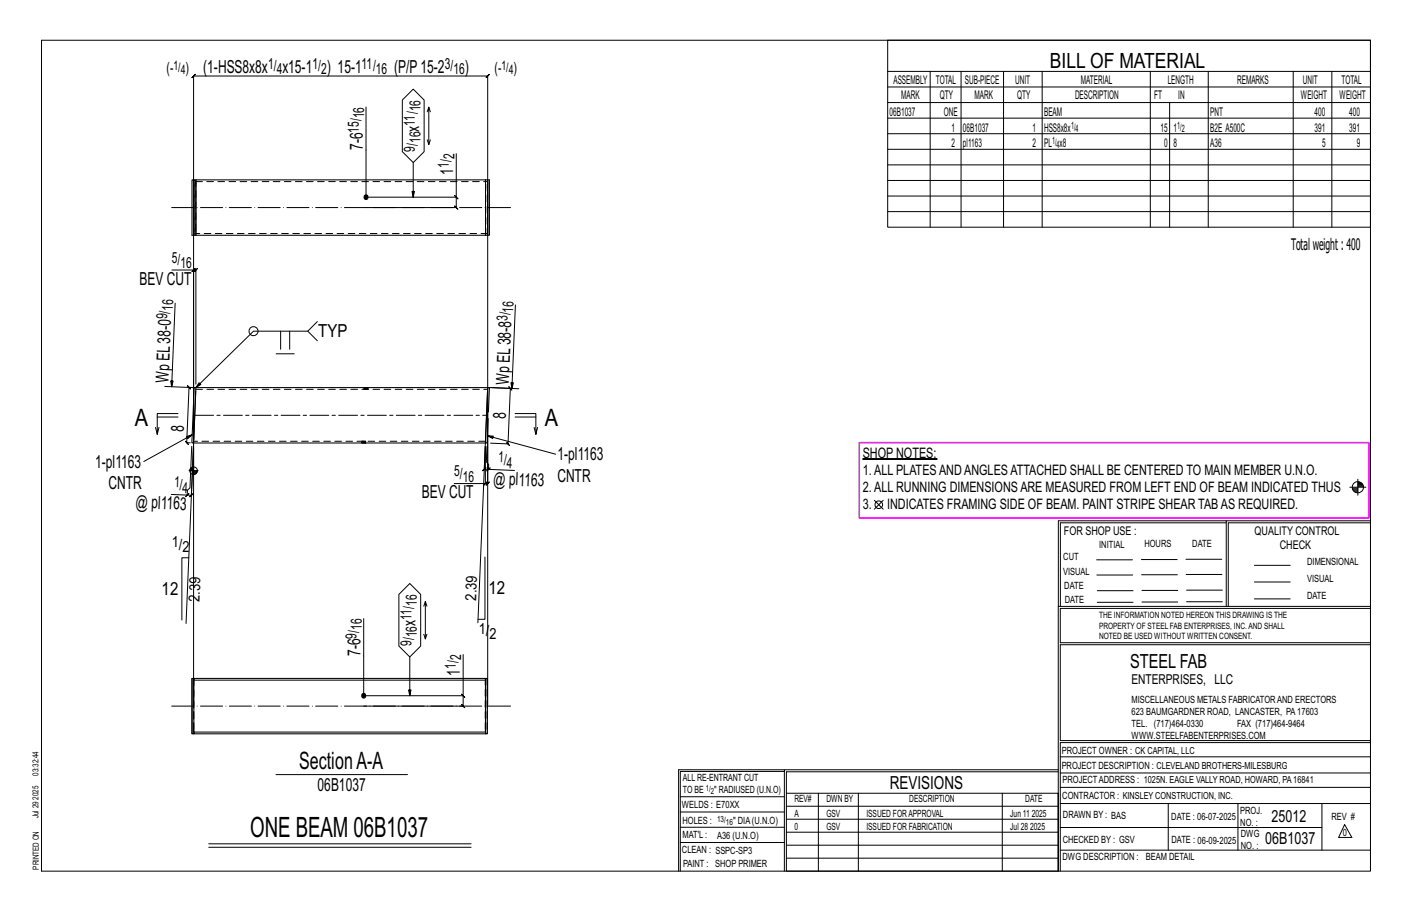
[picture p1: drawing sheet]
<svg xmlns="http://www.w3.org/2000/svg" width="432mm" height="279mm" viewBox="0 0 432 279" stroke-linecap="round" stroke-linejoin="round" font-family="sans-serif">
<g fill="#000" stroke="#000" stroke-width=".31">
<path d="M263.8 140.2h22.8v.2h-22.8z"/>
<circle cx="111.9" cy="60.3" r=".68"/>
<circle cx="111.2" cy="212.7" r=".68"/>
</g>
<g fill="none" stroke="#000" stroke-width=".31">
<path d="M12.7 12.3h406.4v254h-406.4zM271.5 12.3h147.6v57.2h-147.6zM111.9 32.7v27.6h27.6v-13.3M123 30.6l3.4-3.4 3.3 3.4v15.8l-3.3 3.3-3.4-3.3zM130.7 34.2l.4-1.4v11.4M131.1 32.8l.5 1.4M271.5 21.8h147.6M271.5 26.6h147.6M271.5 31.4h147.6M271.5 36.1h147.6M284.5 21.8v47.7M293.9 21.8v47.7"/>
<path d="M306.9 21.8v47.7M318.7 21.8v47.7M351.8 21.8v47.7M357.7 31.4v38.1M369.5 21.8v47.7M395.5 21.8v47.7M407.3 21.8v47.7M126.4 49.7v10.6l-.4-1.8h.7l-.3 1.8M130.7 42.8l.4 1.4 .5-1.4M139 59.8l1 1zM271.5 40.9h147.6M271.5 45.6h147.6"/>
<path d="M271.5 50.4h147.6M271.5 55.2h147.6M271.5 59.9h147.6M139.5 60.3v3.2l-.5-.5 1 1-.5-.5h-27.6M271.5 64.7h147.6M52.6 82.5h6.6v51.8M53.6 92.7l-1.1 25.5-.3-1.7h.7l-.4 1.7M58.7 83l1-1zM59.2 82.5h.7l-.5 .5 1-1-.5 .5v34.9M97 98.3l-2.9 2.9h-16.6l-17.6 17.3 1-1.5 .5 .5-1.5 1-9.5-.4M157.6 93.2l-1.1 25.6-.3-1.8h.8l-.5 1.8M58.9 118.4h-1.1l-.5-.5 1 1-.5-.5-.7 16.9-.5-.5 1 1-.5-.5 1.1 .1"/>
<path d="M84.4 108.2h5.6M85.8 101.2v5.6M88.6 101.2v5.6M94.1 101.2l2.9 3M149.1 118.5l9.6 .3M149.1 119.6v28.2l.5-.5-1 1 .5-.5h-.7M150.2 118.5l5.9 .2-.5-.5 .9 1.1-.4-.6-.7 17-.5-.5 .9 1-.4-.5-5.4-.2M47.6 130.7l.5 2.1M48.1 127.5h6.3M54.4 126.4h-6.3v6.4l.5-2.1M58.6 136.4l-.5 12.7-.8 .8v1.4l-4.9-.2M58.8 132.9l-1.7 .5 .3 .7 1.4-1.2-14.8 8.2"/>
<path d="M59.2 135.4l-2.3 55.2M148.4 136.5l-.3 6.9-.5 .5 1-.9-.5 .4 1.3 .1M148.4 136.5v11.3h-9.5M148.4 135.4l-2.3 55M148.9 136.5l-.2 4.7 .7 .8v1.5l7.9 .3M149.1 133.2l1.5 .8 .2-.7-1.7-.1 20.8 5.6M157.5 126.4h6.4v6.4l.5-2.1M157.5 127.5h6.4M163.3 130.7l.6 2.1M56.7 151.8l1.1-.9zM57.8 143.9h2.8M58.1 143.4v.5"/>
<path d="M58.4 143.1v.8M58.6 142.9v1M58.8 142.8v1.1M59 142.7v1.2M59.2 145.3v-8.8l-.7 14.9 .6-.5-1.1 1 .5-.5-1.2-.1M59.4 143.9v1.1M59.6 143.9v1.1M59.8 143.9v1M60 143.9v.8M60.3 143.9v.5M147.9 148.3l1-1zM148.9 144l1-1z"/>
<path d="M267.4 152.9l2.7 2.7M270.1 152.9l-2.7 2.7M375 159.8h-50.7v25.6M375 159.2h-51.3l-.1 107.1M412.8 148.9h4.9M413.6 149.2h1.6M413.6 149.5h1.6M413.7 149.8h1.5M414 150.1h1.2M414.3 150.4h.9M415.2 146.5v4.9M415.2 147.5h1"/>
<path d="M415.2 148.1h1.5M415.2 148.7h1.7M415.2 147.8h1.3M415.2 148.4h1.7M419.1 159.2h-44.1v26.2M419.1 159.8h-43.5v25.6M57.7 170.5h-2.1v19M148.3 170.3v19h-2.1M335.4 171.1h10.9M335.4 175.8h11M349 171h11M349.1 175.7h11"/>
<path d="M362.7 171h10.9M362.7 175.6h11M383.6 172.8h11M383.6 177.9h11M111.2 189.1v23.6h30.4v-12.6M122 181.7l3.3-3.3 3.3 3.3v15.8l-3.3 3.3-3.3-3.3zM129.6 193.9l.5 1.4 .5-1.4M130.1 183.9l-.5 1.4M130.6 185.3l-.5-1.4v11.4M323.7 185.4h95.4M335.5 184.1h11M335.5 180.6h11"/>
<path d="M349.2 184h11M349.2 180.5h11M362.9 180.4h10.9M362.9 184h10.9M383.6 183.1h11M419.1 186h-94.9v10.5h94.9M419.1 197.1h-94.9v29.3h94.9v.6h-94.9v39.3M59.2 215.9v-192.7l-.5 .5 1-1-.5 .5h89.9l-.5 .5 1-1-.5 .5v192.7M125.3 200.8v11.9l-.4-1.8h.8l-.4 1.8M141.1 212.2l1 1zM141.6 212.7v3.2l-.5-.5 1 1-.5-.5h-30.4M84.4 236.8h40.2"/>
<path d="M239.9 235.8h-31.9v30.5M239.9 235.3h-32.4v31M323.6 235.3h-83.7v31M323.6 235.9h-83.1v6.6M324.2 236.3h94.9M324.2 231.4h94.9M63.8 257.9h80.3M63.8 259h80.3M208 252.9h31.9M208 257.5h31.9M208 243.6h31.9M208 248.2h31.9"/>
<path d="M240.5 242.5h83.1v23.8h-83.1zM240.5 258.4h83.1M240.5 254.4h83.1M240.5 250.4h83.1M240.5 246.5h83.1M250.3 242.5v23.8M262.5 242.5v23.8M306.5 242.5v23.8M324.2 253h80.1M324.2 245.6h94.9M324.2 259.9h94.9M324.2 240.7h94.9"/>
<path d="M357.3 245.6v14.3M378.6 245.6v14.3M404.3 245.6v14.3M411.2 252.1l2.2 3.9h-4zM240.5 262.3h83.1"/>
<circle cx="77.5" cy="101.2" r="1.38"/>
<circle cx="59.2" cy="143.9" r="1.16"/>
<circle cx="268.7" cy="154.3" r="1.17"/>
<circle cx="415.2" cy="148.9" r="1.71"/>
</g>
<path d="M262.8 135.3h155.8v23.1h-155.8z" fill="none" stroke="#f0f" stroke-width=".5"/>
<g fill="none" stroke="#000" stroke-width=".32">
<path d="M59.4 55h-.7v16.9h1.2v-16.9h89.2M59.9 55h-.5v16.9M59.9 56v14.9M149.1 55v16.9h.6v-16.9h-.6M149.1 55v16.9h-89.2M59.4 118.5h.5l-.7 16.9h-.5zM59.9 119.5l-.7 14.9M59.9 118.5h89.2M149.1 119.5l-.6 14.9M59.2 135.4h89.2M149.4 125.9l.3-7.4h-.6l-.7 16.9h.6l.3-7.4M58.7 207.4h.6v16.9h-.6z"/>
<path d="M58.8 207.4v16.9M59.3 207.4h89.2v.5h-89.2zM148.5 207.9v15.9M148.5 207.4h.6v16.9h-.6zM59.3 223.8h89.2v.5h-89.2z"/>
</g>
<g fill="none" stroke="#000" stroke-width=".31" stroke-dasharray="2 1.4">
<path d="M59.2 55v16.9zM59.9 55v16.4h-.7v-15.9h.7v.5M59.9 55.5l89.2 .1M148.5 55v16.9zM148.5 55.5v15.9M149.1 55.6v15.7M149.1 56h.1M59.9 70.9v1M149 71.9v-16.9M149.1 71.3l-89.2 .1M59.9 119h89.2M111.3 118.5l.1 .5z"/>
<path d="M111.4 118.5h.1M111.7 118.5h-.2l-.1 .5M111.7 119h.2v-.5h-.2v.5h-.2M111.9 118.5h.3v.5h-.3M112.2 118.5h.2v.5h-.2M112.4 118.5v.5M112.5 118.5v.5M110.7 135.4v-.5M110.8 135.4v-.5M111 135.4h-.2v-.5h.2M111.2 135.4h-.2v-.5h.2M111.5 135.4h.1l.2-.5"/>
<path d="M111.5 134.9h-.3v.5h.3v-.5h.1M111.8 134.9v.5zM111.8 135.4h-.2M148.5 134.9h-89.3M59.2 207.4v16.9M148.4 207.4v16.9M148.5 207.4l-.1 15.9M149 207.4v16.9M59.2 223.3l.1-15.4M59.3 223.8l-.1-.5M148.4 223.3l.1 1"/>
</g>
<path d="M52.5 63.5h104M52.5 215.9h104" fill="none" stroke="#000" stroke-width=".31" stroke-dasharray="6.8 1 0 1"/>
<path d="M59.6 127h89.2" fill="none" stroke="#000" stroke-width=".31" stroke-dasharray="5.8 1 1 1"/>
<text font-size="8.6" x="76.5" y="256">ONE BEAM 06B1037</text>
<g font-size="7.3">
<text x="41.2" y="130.3">A</text>
<text x="166.6" y="130.3">A</text>
<text x="91.5" y="235">SectionA-A</text>
</g>
<text font-size="6.4" x="321.1" y="20.7">BILL OF MATERIAL</text>
<text font-size="5.9" x="345.6" y="204.1">STEEL FAB</text>
<g font-size="5.5">
<text x="62.1" y="22.2">(1-HSS8x8x</text>
<text x="86.4" y="22.2">x15-1</text>
<text x="99.9" y="22.2">) 15-1</text>
<text x="120.5" y="22.2">(P/P15-2</text>
<text x="142.2" y="22.2">)</text>
<text x="128.1" y="40.3" transform="rotate(-90 128.1 40.3)">x</text>
<text x="110.9" y="45.9" transform="rotate(-90 110.9 45.9)">7-6</text>
<text x="138.5" y="53.4" transform="rotate(-90 138.5 53.4)">1</text>
<text x="42.7" y="87.1">BEV CUT</text>
<text x="97.3" y="103">TYP</text>
<text x="51.6" y="117.1" transform="rotate(-88 51.6 117.1)">WpEL38-0</text>
<text x="155.6" y="117.7" transform="rotate(-88 155.6 117.7)">WpEL38-8</text>
<text x="154.7" y="128.2" transform="rotate(-88 154.7 128.2)">8</text>
<text x="56.2" y="132" transform="rotate(-88 56.2 132)">8</text>
<text x="29.1" y="143">1-pl1163</text>
<text x="170.4" y="140.8">1-pl1163</text>
<text x="33.2" y="149.5">CNTR</text>
<text x="150.8" y="148.1" transform="rotate(2 150.8 148.1)">@pl1163</text>
<text x="170.4" y="147.3">CNTR</text>
<text x="41.5" y="155.2" transform="rotate(2 41.5 155.2)">@pl1163</text>
<text x="129" y="152.4">BEV CUT</text>
<text x="49.4" y="181.8">12</text>
<text x="149.4" y="181.6">12</text>
<text x="127.1" y="191.4" transform="rotate(-90 127.1 191.4)">x</text>
<text x="110.2" y="200.5" transform="rotate(-90 110.2 200.5)">7-6</text>
<text x="140.6" y="206.5" transform="rotate(-90 140.6 206.5)">1</text>
<text x="97.1" y="241.7">06B1037</text>
<text x="272.2" y="241.1">REVISIONS</text>
</g>
<g font-size="5.1">
<text x="388.9" y="251.3">25012</text>
<text x="386.9" y="258.1">06B1037</text>
</g>
<text font-size="4.9" x="394.8" y="76.4">Totalweight : 400</text>
<g font-size="4.7">
<text x="51" y="22.4">(-</text>
<text x="56.7" y="22.4">)</text>
<text x="82" y="21">1/</text>
<text x="84.6" y="22.7">4</text>
<text x="95.6" y="21">1/</text>
<text x="98.2" y="22.7">2</text>
<text x="110.6" y="21">11/</text>
<text x="115" y="22.7">16</text>
<text x="136.1" y="21">3/</text>
<text x="138.7" y="22.7">16</text>
<text x="151.3" y="22.4">(-</text>
<text x="157" y="22.4">)</text>
<text x="128.6" y="34.1" transform="rotate(-90 128.6 34.1)">16</text>
<text x="109.7" y="40.5" transform="rotate(-90 109.7 40.5)">15/</text>
<text x="111.4" y="36.2" transform="rotate(-90 111.4 36.2)">16</text>
<text x="126.9" y="38.4" transform="rotate(-90 126.9 38.4)">11/</text>
<text x="126.9" y="46.4" transform="rotate(-90 126.9 46.4)">9/</text>
<text x="128.6" y="43.7" transform="rotate(-90 128.6 43.7)">16</text>
<text x="137.3" y="51.3" transform="rotate(-90 137.3 51.3)">1/</text>
<text x="138.9" y="48.7" transform="rotate(-90 138.9 48.7)">2</text>
<text x="52.6" y="80.3">5/</text>
<text x="55.2" y="82">16</text>
<text x="52.9" y="95.1" transform="rotate(-88 52.9 95.1)">16</text>
<text x="156.9" y="95.6" transform="rotate(-88 156.9 95.6)">16</text>
<text x="51.1" y="97.6" transform="rotate(-88 51.1 97.6)">9/</text>
<text x="155.2" y="98.1" transform="rotate(-88 155.2 98.1)">3/</text>
<text x="152.3" y="141.4" transform="rotate(2 152.3 141.4)">1/</text>
<text x="154.9" y="143.1" transform="rotate(2 154.9 143.1)">4</text>
<text x="53.2" y="148.9" transform="rotate(2 53.2 148.9)">1/</text>
<text x="138.9" y="145.6">5/</text>
<text x="141.5" y="147.2">16</text>
<text x="55.8" y="150.7" transform="rotate(2 55.8 150.7)">4</text>
<text x="52.5" y="167.2">1/</text>
<text x="55.8" y="168.9">2</text>
<text x="61" y="184" transform="rotate(-88 61 184)">2.39</text>
<text x="127.5" y="185.2" transform="rotate(-90 127.5 185.2)">16</text>
<text x="145.6" y="183.6" transform="rotate(-88 145.6 183.6)">2.39</text>
<text x="125.8" y="189.5" transform="rotate(-90 125.8 189.5)">11/</text>
<text x="109" y="195.2" transform="rotate(-90 109 195.2)">9/</text>
<text x="110.6" y="192.6" transform="rotate(-90 110.6 192.6)">16</text>
<text x="125.8" y="197.5" transform="rotate(-90 125.8 197.5)">9/</text>
<text x="127.5" y="194.9" transform="rotate(-90 127.5 194.9)">16</text>
<text x="146.4" y="193.7">1/</text>
<text x="149.7" y="195.3">2</text>
<text x="141.1" y="201.8" transform="rotate(-90 141.1 201.8)">2</text>
<text x="139.4" y="204.4" transform="rotate(-90 139.4 204.4)">1/</text>
</g>
<g font-size="4.4">
<text x="263.8" y="140">SHOP NOTES:</text>
<text x="263.8" y="145.2">1.ALL PLATESANDANGLESATTACHED SHALL BE CENTERED TO MAIN MEMBER U.N.O.</text>
<text x="263.8" y="155.7">3.</text>
<text x="263.8" y="150.5">2.ALL RUNNING DIMENSIONSARE MEASURED FROM LEFT END OF BEAM INDICATED THUS</text>
<text x="271.3" y="155.7">INDICATES FRAMING SIDE OF BEAM. PAINT STRIPE SHEAR TABAS REQUIRED.</text>
</g>
<text font-size="4.2" x="346" y="209.1">ENTERPRISES, LLC</text>
<g font-size="4">
<text x="53" y="21.3">1/</text>
<text x="55.3" y="22.7">4</text>
<text x="153.3" y="21.3">1/</text>
<text x="155.6" y="22.7">4</text>
</g>
<g font-size="3.7">
<text x="273.2" y="25.6">ASSEMBLY</text>
<text x="286.2" y="25.6">TOTAL</text>
<text x="295.1" y="25.6">SUB-PIECE</text>
<text x="310.4" y="25.6">UNIT</text>
<text x="330.5" y="25.6">MATERIAL</text>
<text x="357.1" y="25.6">LENGTH</text>
<text x="378.3" y="25.6">REMARKS</text>
<text x="398.4" y="25.6">UNIT</text>
<text x="410.2" y="25.6">TOTAL</text>
<text x="272.1" y="35.5">06B1037</text>
<text x="275.6" y="30.4">MARK</text>
<text x="287.4" y="30.4">QTY</text>
<text x="288.6" y="35.5">ONE</text>
<text x="298" y="30.4">MARK</text>
<text x="311" y="30.4">QTY</text>
<text x="319.3" y="35.5">BEAM</text>
<text x="328.7" y="30.4">DESCRIPTION</text>
<text x="353" y="30.4">FT</text>
<text x="360.3" y="30.4">IN</text>
<text x="370.1" y="35.5">PNT</text>
<text x="397.8" y="30.4">WEIGHT</text>
<text x="402" y="35.5">400</text>
<text x="409.6" y="30.4">WEIGHT</text>
<text x="412.6" y="35.5">400</text>
<text x="290.9" y="40.2">1</text>
<text x="294.5" y="40.2">06B1037</text>
<text x="315.8" y="40.2">1</text>
<text x="319.3" y="40.2">HSS8x8x</text>
<text x="354.9" y="40.2">15</text>
<text x="358.9" y="40.2">1</text>
<text x="370.1" y="40.2">B2E A500C</text>
<text x="402" y="40.2">391</text>
<text x="412.6" y="40.2">391</text>
<text x="290.9" y="45">2</text>
<text x="294.5" y="45">pl1163</text>
<text x="315.8" y="45">2</text>
<text x="319.3" y="45">PL x8</text>
<text x="356" y="45">0</text>
<text x="358.9" y="45">8</text>
<text x="370.1" y="45">A36</text>
<text x="404.3" y="45">5</text>
<text x="415" y="45">9</text>
<text x="325.3" y="163.4">FOR SHOP USE :</text>
<text x="383.7" y="163.4">QUALITY CONTROL</text>
<text x="391.4" y="167.8">CHECK</text>
</g>
<g font-size="3.1">
<text x="327.5" y="39.4">1/</text>
<text x="328.9" y="40.5">4</text>
<text x="360" y="39.4">1/</text>
<text x="361.4" y="40.5">2</text>
<text x="321.7" y="44.1">1/</text>
<text x="323.1" y="45.3">4</text>
<text x="336.2" y="167.4">INITIAL</text>
<text x="350" y="167.1">HOURS</text>
<text x="364.6" y="167.2">DATE</text>
<text x="325.2" y="171.3">CUT</text>
<text x="399.8" y="172.8">DIMENSIONAL</text>
<text x="325.1" y="175.8">VISUAL</text>
<text x="399.8" y="177.9">VISUAL</text>
<text x="325.5" y="180">DATE</text>
<text x="325.7" y="184.4">DATE</text>
<text x="399.8" y="183.1">DATE</text>
<text x="346" y="215">MISCELLANEOUS METALS FABRICATORAND ERECTORS</text>
<text x="346" y="218.6">623 BAUMGARDNER ROAD, LANCASTER, PA17603</text>
<text x="346" y="225.8">WWW.STEELFABENTERPRISES.COM</text>
<text x="346" y="222.2">TEL. (717)464-0330</text>
<text x="378.3" y="222.2">FAX (717)464-9464</text>
<text x="324.7" y="230.5">PROJECT OWNER : CK CAPITAL, LLC</text>
<text x="208.8" y="238.8">ALL RE-ENTRANT CUT</text>
<text x="324.7" y="235.1">PROJECT DESCRIPTION : CLEVELAND BROTHERS-MILESBURG</text>
<text x="324.9" y="239.5">PROJECTADDRESS : 1025N. EAGLE VALLY ROAD, HOWARD, PA16841</text>
<text x="208.8" y="242.5">TO BE</text>
<text x="218.4" y="242.5">&quot; RADIUSED (U.N.O)</text>
<text x="242.9" y="245.3">REV#</text>
<text x="252.7" y="245.3">DWN BY</text>
<text x="278.1" y="245.3">DESCRIPTION</text>
<text x="313.5" y="245.3">DATE</text>
<text x="324.9" y="244.2">CONTRACTOR : KINSLEY CONSTRUCTION, INC.</text>
<text x="208.5" y="247">WELDS : E70XX</text>
<text x="208.7" y="251.7">HOLES :</text>
<text x="224.2" y="251.8">&quot; DIA(U.N.O)</text>
<text x="242.9" y="249.9">A</text>
<text x="252.7" y="249.9">GSV</text>
<text x="264.9" y="249.9">ISSUED FORAPPROVAL</text>
<text x="309" y="249.9">Jun 11</text>
<text x="315.5" y="249.9">2025</text>
<text x="325.1" y="250">DRAWN BY : BAS</text>
<text x="358.2" y="250.5">DATE : 06-07-2025</text>
<text x="379.3" y="248.9">PROJ.</text>
<text x="407.2" y="250.5">REV #</text>
<text x="208.7" y="256.3">MAT'L :</text>
<text x="219.3" y="256.4">A36 (U.N.O)</text>
<text x="242.9" y="253.8">0</text>
<text x="252.7" y="253.8">GSV</text>
<text x="264.9" y="253.8">ISSUED FOR FABRICATION</text>
<text x="309" y="253.8">Jul 28</text>
<text x="315" y="253.8">2025</text>
<text x="325" y="257.6">CHECKED BY : GSV</text>
<text x="358.3" y="257.7">DATE : 06-09-2025</text>
<text x="379.3" y="252.5">NO. :</text>
<text x="379.5" y="255.9">DWG</text>
<text x="410.6" y="255.5">0</text>
<text x="208.6" y="260.7">CLEAN : SSPC-SP3</text>
<text x="324.9" y="262.9">DWG DESCRIPTION :</text>
<text x="350.4" y="263">BEAM DETAIL</text>
<text x="379.5" y="259.5">NO. :</text>
<text x="208.9" y="265">PAINT : SHOP PRIMER</text>
</g>
<g font-size="2.7">
<text x="336.1" y="189">THE INFORMATION NOTED HEREON THIS DRAWING IS THE</text>
<text x="336.1" y="195.4">NOTED BE USED WITHOUT WRITTEN CONSENT.</text>
<text x="336.1" y="192.2">PROPERTY OF STEEL FAB ENTERPRISES, INC.AND SHALL</text>
</g>
<g font-size="2.6">
<text x="215.9" y="241.8">1/</text>
<text x="217.4" y="242.7">2</text>
<text x="219.3" y="251.1">13/</text>
<text x="222" y="252.1">16</text>
</g>
<g font-size="2.5">
<text x="11.7" y="237.1" transform="rotate(-90 11.7 237.1)">03:32:44</text>
<text x="11.8" y="244.4" transform="rotate(-90 11.8 244.4)">2025</text>
<text x="11.8" y="250.1" transform="rotate(-90 11.8 250.1)">Jul 29</text>
<text x="11.9" y="265.8" transform="rotate(-90 11.9 265.8)">PRINTED ON</text>
</g>
</svg>
